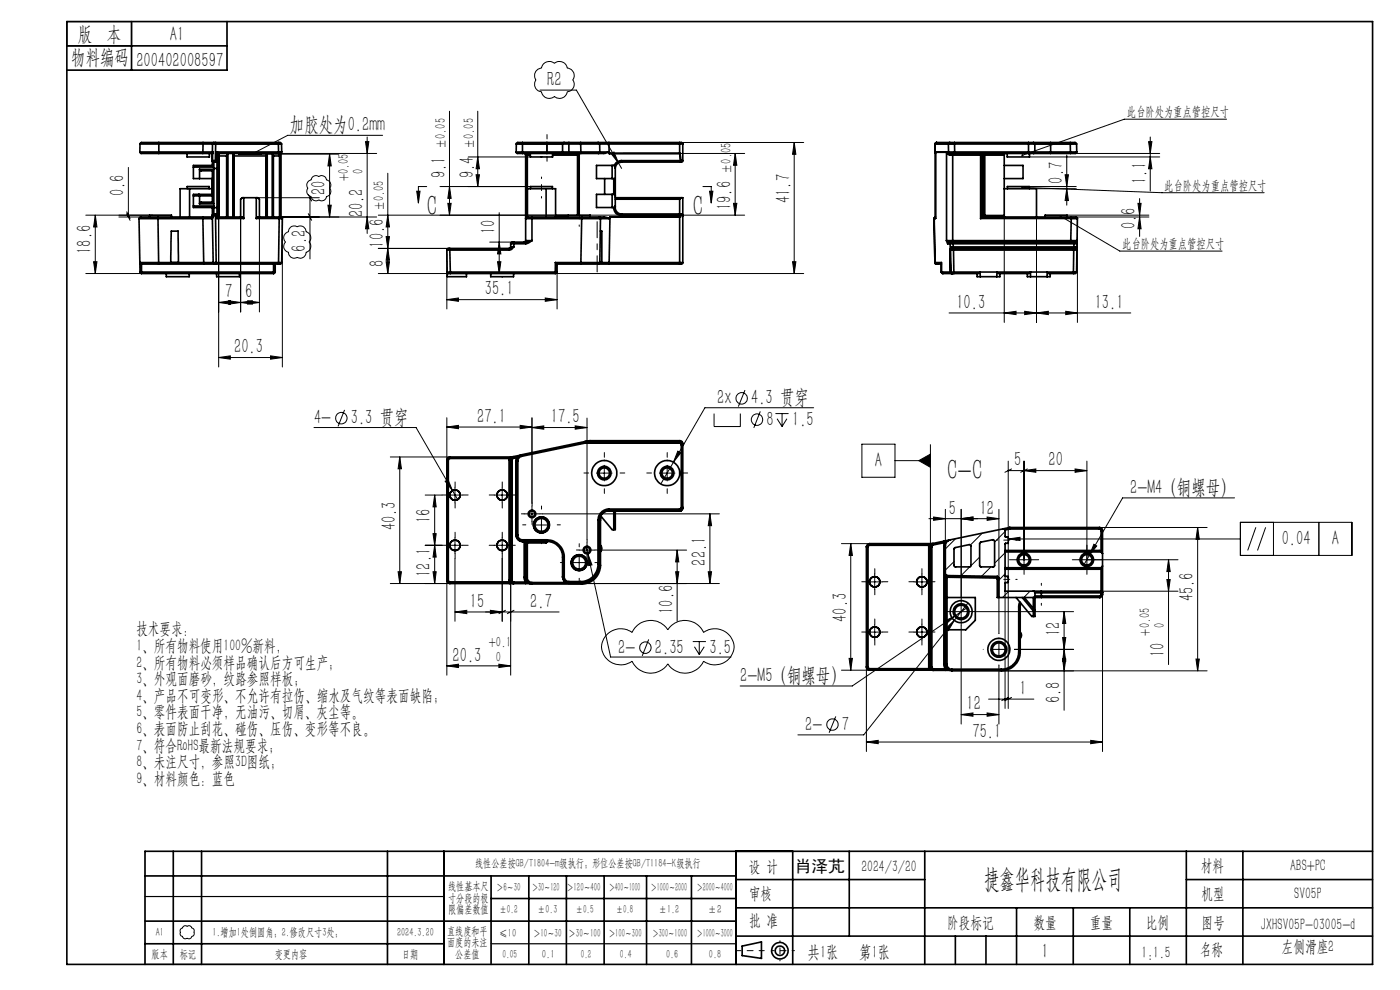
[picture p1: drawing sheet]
<svg xmlns="http://www.w3.org/2000/svg" width="297mm" height="210mm" viewBox="0 0 297 210" stroke-linecap="round" stroke-linejoin="round" font-family="sans-serif">
<g fill="none" stroke="#000" stroke-width=".21">
<path d="M114 14.8l.5-.3a.46 .46 0 0 0 .5-.6 1.71 1.71 0 0 1 2.6-.5 1.66 1.66 0 0 1 2.7 1.1 1.56 1.56 0 0 1 1.2 2.5 1.56 1.56 0 0 1-1.2 2.5 1.65 1.65 0 0 1-2.7 1 1.66 1.66 0 0 1-2.7-1 1.59 1.59 0 0 1-1.2-2.5 1.62 1.62 0 0 1 .3-2.2zM114.5 19.1h7.8l9.6 16.6M27.2 35.5v10.5M55.4 32.7h16.5M59.1 32.6h20.8M66.3 37.5h.1a.95 .95 0 0 1 1.2 0 1.02 1.02 0 0 1 1.7 .7 1.06 1.06 0 0 1 .7 1.7v.2a1.05 1.05 0 0 1-.7 1.6 1 1 0 0 1-1.7 .7 1.02 1.02 0 0 1-1.6-.7 1.08 1.08 0 0 1-.7-1.8 1.05 1.05 0 0 1 .7-1.7zM69.9 32.7l.4 2.5h-.7zM69.9 32.7v13.3M77.5 30h.7l-.3 2.6zM77.9 29.1v20.4M81.2 28.7h-20.2l-7.4 3.9M82.3 36.8v21.2"/>
<path d="M90.5 39.6h-1.7v3.5M93.3 39.6h23.9M95.4 23.6v22M95.4 39.6l.3 2.5h-.7zM99.3 33.3h13.2M101 37.1h.7l-.3 2.5zM101.4 23.6v16M101.4 33.3l.3 2.5h-.7zM129.6 32.6l.6-.4 1 2.4zM132.2 32.6h25.8M144.2 30.2h26.3M149.1 39.6h1.8v3.5"/>
<path d="M156 32.6l.3 2.5h-.7zM156 32.6v13M168.5 30.2l.3 2.5h-.7zM168.5 30.2v27.8M216.9 39.7l29.6 1.2h21.7M218.2 32.6h27.8M218.4 39.6h9.9M218.4 33.3h27.6M226 37.1h.7l-.4 2.5zM226.3 32.9v10.6M243.7 30h.7l-.4 2.6zM244 33.3l.4 2.5h-.7z"/>
<path d="M244 29.1v11.4M260.2 25.3h-21.7l-21.6 7.6M18.2 58h11.8M19.9 55.5h.7l-.4 2.5zM20.2 45.6l.4 2.5h-.7zM20.2 45.6v12.4M25.2 46h4.6M26.9 45.3l.7 1.4M26.9 44.9l.7 1.4M32.4 45.6h-14.2M46.4 45.7v32.1M51 46v20.2"/>
<path d="M54.7 41.9h13M55 46v20.2M59.6 46h20.3M59.9 46.4v31.4M61.7 48.2a1.24 1.24 0 0 1 1.4-.1 1.19 1.19 0 0 1 1.8 1.1 1.28 1.28 0 0 1 .6 2.2 1.27 1.27 0 0 1-.6 2.1 1.22 1.22 0 0 1-1.8 1.1 1.24 1.24 0 0 1-1.9-1.1 1.26 1.26 0 0 1-.6-2.1 1.3 1.3 0 0 1 .6-2.2l.1-.7zM65.4 45.3l.7 1.4M65.4 41.2l.7 1.4M65.8 41.9v13M69.6 43.5h.7l-.4 2.5zM77.9 46l.3 2.5h-.7zM80.3 58h15.2M80.3 52.7h15.1"/>
<path d="M81.9 55.5h.7l-.3 2.5zM81.9 50.2h.7l-.3 2.5zM82.3 52.7l.3 2.5h-.7zM82.3 45.6l.3 2.5h-.7zM88.4 40.6h.7l-.3 2.5zM94.8 53v12.5M95 43.1h.7l-.3 2.5zM103.9 51.4h5.1M105.6 55.5h.7l-.4 2.5zM105.9 45.1v12.9M105.9 51.4l.4 2.5h-.7zM117.8 58h52.7"/>
<path d="M118.2 56v9.5M120.5 45.6h-40.2M125.2 45.6h32.8M150.5 40.6h.7l-.3 2.5zM155.6 43.1h.7l-.3 2.5zM168.1 55.5h.7l-.3 2.5zM213 46v22.4M219.9 40h8.4M219.9 46v22.4M225 45.9l12.6 7.4h21.7M226.3 40l.4 2.5h-.7zM226.4 45.6h17.3"/>
<path d="M227.3 46h16.4M228.6 46.4v22M241.4 43.1h.7l-.3 2.5zM241.8 42.1v8.1M241.8 46l.3 2.5h-.7zM46.4 75.8l2.5-.3v.7zM46.4 64.2l2.5-.4v.7zM46.4 64.2h8.6M46.4 75.8h13.5M48.5 63.8l2.5 .4-2.5 .3zM51 64.2l2.6-.4v.7zM52.5 63.8l2.5 .4-2.5 .3z"/>
<path d="M57.4 75.5l2.5 .3-2.5 .4zM94.8 63.6l2.5-.4v.7zM94.8 63.6h23.4M115.7 63.2l2.5 .4-2.5 .3zM201.3 66.4h38.6M213 66.4l2.5-.4v.7zM217.4 66l2.5 .4-2.5 .3zM219.9 66.4l2.5-.4v.7zM226.1 66l2.5 .4-2.5 .3zM66.6 90.7h21.7l8.8 15.3M73.1 87l-1.4 3.4M82.8 96.9h12.6"/>
<path d="M84.8 96.9v26.9M84.8 96.9l.4 2.5h-.7zM94.8 90.6l2.5-.4v.7zM94.8 88.6v9M94.8 90.6h18.1M110.3 90.2l2.6 .4-2.6 .3zM112.9 88.6v18.1M112.9 90.7l2.5-.4v.7zM112.9 90.7h11.6M122 90.3l2.5 .4-2.5 .3zM124.5 88.7v25.7M128.2 98.7v3.3"/>
<path d="M141.5 98.7v3.3M142.9 98l-2.7 4.6M143.8 95.7l.6 .4-1.5 1.9zM151.5 87.7v2.8h5.6v-2.8M158 82.8l-1.4 3.4M161.3 87.3l-1.4 3.5M164.5 87.7h2.8M164.9 88.8l1 1.7M165.9 87.7v2.8M166.9 88.8l-1 1.7M172.6 86.5h-23.1l-6.6 11.5M182.8 94.2h7.1v7h-7.1z"/>
<path d="M189.9 97.7h7.5M194.9 97.7l2.5-1.4v2.8zM197.4 94.3v21.6M213.9 97.8v16.2M213.9 99.8h16.7M214.6 99.5l-1.4 .7M217.2 99.8l2.5-.3v.7zM217.2 97.8v22.6M217.9 99.5l-1.4 .7M228.1 99.5l2.5 .3-2.5 .4zM230.6 97.8v22.6M90.2 105h3.6"/>
<path d="M90.2 115.7h3.6M91.9 113.2h.6l-.3 2.5zM92.2 105v18.8M92.2 105l.3 2.5h-.6zM92.2 115.7l.3 2.5h-.6zM94.4 102.1l.6-.4 1 2.4zM94.9 105h3.3M94.9 115.7h3.3M96.5 103.4v3.3M96.5 114v3.4M96.5 118.5v13.3M104.8 105h3.4"/>
<path d="M104.8 115.7h3.4M106.5 103.4v3.3M106.5 114v3.4M106.5 118.5v13.3M111.2 109h3.3M112.9 107.3v3.4M113.2 111.4h3.3M114.9 109.7v3.3M115.1 109h37.5M121.2 119.3h3.3M122.9 117.7v3.3M122.9 116.7h3.3"/>
<path d="M124.4 115.9l.3 1.6M124.5 115v3.3M124.7 117.5l.9 2.3-.7 .2zM124.7 117.5l4.8 21.9h25.6M126.5 100.4h3.4M126.8 116.7h18.9M139.9 100.4h3.3M143.7 116.7l.3 2.5h-.7zM143.7 116.7v15.1M150.6 109l.4 2.5h-.8zM150.6 109v14.8M178.5 115.3h6"/>
<path d="M180.5 115.3l.3 2.5h-.7zM180.5 115.3v26.9M197.1 110h14.8M198 109.7l2.6 .3-2.6 .4zM200.6 108v7.8M202.4 119.1l-1.8 1.8M202.7 114.3l-2.1 2.1M203.9 110l2.5-.3v.7zM203.9 108v18.7M207.8 118.2l-1.8 1.8M208.4 113.1l-2.5 2.5M209.4 109.7l2.5 .3-2.5 .4z"/>
<path d="M211.9 108v26.4M213.2 112.7l-2.2 2.3M213.2 117.3l-2.2 2.2M213.9 114.3l2.5-.3v.6zM213.9 114.3h49.2M213.9 115.1v35.2M215.5 118.7h3.4M231.1 117.8l-1.1 1.9M232.1 115.5l.6 .3-1.6 2zM233.2 111.9h22.9M247.9 118.7v22.3M247.9 118.7l.3 2.5h-.7z"/>
<path d="M249.9 118.7h-21M254.1 111.9l.3 2.5h-.7zM254.1 111.9v30.4M261.9 105.6h-23.7l-7.1 12.2M263.1 110.8h23.7v7h-23.7zM266.4 111.9l-1.7 4.9M268.5 111.9l-1.7 4.9M270.2 110.8v7M279.8 110.8v7M82.8 123.8h12.6M84.5 121.3h.7l-.4 2.5zM91.9 121.3h.6l-.3 2.5z"/>
<path d="M94.8 123.1v20.1M96.5 129.8l2.5-.3v.7zM96.5 129.8h22.1M104 129.5l2.5 .3-2.5 .4zM107.2 129.5l-1.4 .7M108.1 123.8h44.5M108.3 123.1v20.1M109 129.5l-1.4 .7M129 134.4a4.1 4.1 0 0 1 5.1-.2 4.3 4.3 0 0 1 7.6-.6 4.3 4.3 0 0 1 7.6 .6 4 4 0 0 1 4.5-.2 4 4 0 0 1 1.8 4.1 4.1 4.1 0 0 1-6.3 2.2 4.3 4.3 0 0 1-7.6 .5 4.3 4.3 0 0 1-7.6-.5 4 4 0 0 1-4.5 .1 4 4 0 0 1-1.9-4.1l.4-.8zM137.6 135.6l-1.4 3.5M143.3 121.3h.7l-.3 2.5zM147 136.1h2.8"/>
<path d="M147.3 137.2l1 1.6M148.3 136.1v2.7M149.4 137.2l-1.1 1.6M150.2 121.3h.8l-.4 2.5zM180.1 139.7h.7l-.3 2.5zM183.9 134.1h3.3M183.9 123.4h3.3M185.6 121.7v3.4M185.6 132.4v3.3M193.9 134.1h3.3M193.9 123.4h3.3M195.6 121.7v3.4"/>
<path d="M195.6 132.4v3.3M200.2 131.8l2.3-1.1-1.8 1.7zM200.6 133.3l1.9-1.7-1.3 2.2zM202.2 129.7h3.4M203.9 128.1v3.3M203.9 132.8v20.8M205.3 128.8l-24.5 16.7h-23.8M205.4 127.9l-22.2 28h-13.9M205.7 120.3l-1.9 1.9M206.9 129.7h20.9M210.2 120.3l-2 1.9M210.2 137.8h3.4"/>
<path d="M211.9 136.1v3.3M213.2 121.7l-1.3 1.4M213.2 122.1v28.2M214 125.4l-1.3 1.3M215.2 137.8h12.6M218.5 125.4l-1.3 1.3M225.4 139.8h.7l-.4 2.5zM225.4 135.2h.7l-.4 2.6zM225.7 129.7v21M225.7 137.8l.4 2.5h-.7zM225.7 129.7l.4 2.5h-.7zM233.6 125.4h16.3"/>
<path d="M233.9 120.1v39.3M247.5 122.9h.7l-.3 2.5zM253.7 139.8h.7l-.3 2.5zM94.8 141.2l2.5-.3v.7zM94.8 141.2h13.5M105.8 140.9l2.5 .3-2.5 .4zM177.3 152l-1.4 3.4M178.5 142.2h6M183.8 157.4l2.5-.4v.8zM183.8 141.5v17.9M183.8 157.4h50.1M203.9 151.6l2.5-.4v.7z"/>
<path d="M203.9 151.6h8M209.4 151.2l2.5 .4-2.5 .3zM209.7 148.3h9.6M211.9 141.1v12.5M212.4 142.3h43.7M213.9 147.9l-1.4 .7M214.6 147.9l-1.4 .7M231.4 157l2.5 .4-2.5 .4zM38.3 197.1l.4-.2a.56 .56 0 0 1 .4-.5 .56 .56 0 0 1 .6 .1 .69 .69 0 0 1 1.1 .4 .7 .7 0 0 1 .4 .9v.1a.75 .75 0 0 1-.6 .8 .69 .69 0 0 1-1 .4 .74 .74 0 0 1-1-.5 .7 .7 0 0 1-.4-.9z"/>
<circle cx="72.4" cy="88.7" r="1.21"/>
<circle cx="157.3" cy="84.5" r="1.2"/>
<circle cx="160.6" cy="89" r="1.21"/>
<circle cx="136.9" cy="137.4" r="1.21"/>
<circle cx="176.6" cy="153.7" r="1.21"/>
</g>
<g fill="none" stroke="#000" stroke-width=".35">
<path d="M14.2 4.6h277v200h-277zM14.2 9.7h34M27.9 4.6v10.3M48.2 4.6v10.3h-34M29.7 32.2v.1a1.33 1.33 0 0 0 1.4 .3h2.6M29.7 32.2h4M29.7 30.5h4M29.7 30.5v1.7M33.7 32.2v.4M33.7 30.2v.3M33.7 30.2h-2.6a1.35 1.35 0 0 0-1.4 .2v.1M33.7 32.6h9.3"/>
<path d="M33.7 32.2h9.3M33.7 30.5h9.4M33.7 30.2h9.4M33.7 30.5v1.7M39.7 32.6v.7h4.7v-.7M41 35.4v2.5h4M41 35.4h4.2M42.3 35.9l.3 .3h2.4M42.3 35.9v2M42.3 35.9h3.1M43 32.2h2M43 32.6h2"/>
<path d="M43 32.2v.4M43.1 30.5h2M43.1 30.2v.3M43.1 30.2h2.3M43.1 30.5l-.1 1.7M45 32.6l.1 1.5M45 34.1l.4 .3M45 34.1h.1M45 32.6v1.5M45 32.6h.1M45 35.1l.2 .3M45 34.1v1"/>
<path d="M45 35.1h-4v.3M45 32.2h.1M45 32.2v.4M45 36.2v6.7M45.1 34.1l.1 .3h.2M45.1 34.1h.6M45.1 30.5l.7 .1M45.1 30.5l-.1 2.1M45.2 35.4l.2 .3M45.4 34.4h.3M45.4 34.4v1.3M45.4 35.9l-.4 .3"/>
<path d="M45.4 35.7h.6M45.4 35.9v7.3M45.4 30.2h.4M45.4 30.2l-.3 .3M45.7 34.1v.3M45.7 34.1h.3M45.7 34.4h.3M45.8 30.2v.4M45.8 30.2h13.3M45.8 30.6h13.3M45.8 30.6l-.1 3.5M46 32.2l.4 .4"/>
<path d="M46 34.1v.3M46 34.1h.4M46 34.4v1.3M46 35.7h.4M46 32.2h13.1M46 32.2v1.9M46 35.7v8.4M46.4 34.1l-.1 .2-.3 .1M46.4 34.1v1.6M46.4 32.8l.1 .3M46.4 32.6h12.7M46.4 32.6v1.5"/>
<path d="M46.4 35.7v8.4M46.5 33.1h1.6M46.5 33.1v12.9M48.1 33.1v12.9M48.2 32.7l-.1 .4M48.2 32.6v13.4M48.3 32.6v13.4M49.4 32.6v13.4M49.5 32.7l.2 .4M49.5 32.6v13.4M49.7 33.1h6.7M49.7 33.1v12.9"/>
<path d="M50.7 32.6v.1h1.8M52.5 32.7h1.1M55.4 32.6v.1h-1.8M56.4 33.1v12.9M56.6 32.7l-.2 .4M56.6 32.6v13.4M56.7 32.6v13.4M57.7 32.6v13.4M57.9 32.7l.1 .4M57.9 32.6v13.4M58 33.1v12.9M59.1 30.2v.4"/>
<path d="M59.1 30.2h.3l.3 .3M59.1 30.6v1.6M59.1 32.2h.7M59.1 32.2v.4M59.2 32.6v.5h-1.2M59.3 32.6v13.4M59.6 32.5v13.5M59.7 30.5l-.6 .1M59.7 30.5l.1 1.7M59.8 32.2l-.3 .4h-.4M109.5 32.2a.76 .76 0 0 0 1 .4h.3M109.5 32.2h1.3"/>
<path d="M109.5 30.5l1.3 .1M109.5 30.5v1.7M110.8 30.2v.4M110.8 32.2v.4M110.8 30.2h-1l-.3 .3M110.8 32.6h5.2M110.8 32.2h5.2M110.8 30.2h5.2M110.8 30.6h5.2M110.8 30.6v1.6M111.2 32.6l.3 .1v.2M111.5 32.9h.4"/>
<path d="M111.5 32.9v18.1M111.9 32.6v.3M111.9 32.9v13.1M111.9 32.9h.6M112.5 32.6v.7h4.7v-.7M116 32.2v.4M116 32.2h3.3M116 32.6h3.7M116 30.6h3.3M116 30.2v.4M116 30.2h3.7M116 30.6v1.6"/>
<path d="M117.2 32.9h5.3M119.3 32.2l.2 .3 .2 .1M119.3 32.2h1.4M119.3 30.6v1.6M119.7 32.6h1M119.7 30.2l-.4 .4M119.7 30.2h1M120.7 32.2v.4M120.7 30.5l-1.4 .1M120.7 30.2v.3M120.7 32.6h2.5M120.7 32.2h2.5"/>
<path d="M120.7 30.5h2.5M120.7 30.5v1.7M120.7 30.2h2.5M122.5 32.9v-.3l.4 .3M122.5 32.9h.4M122.5 32.9v12.7M122.9 32.9v12.7M123.2 30.5h4M123.2 30.2v.3M123.2 30.2h3.7M123.2 30.5v1.7M123.2 32.2v.4"/>
<path d="M123.2 32.6h3.7M123.2 32.2h4M126.9 30.2l.3 .3M126.9 30.2h2.3M127.2 30.5h2M127.2 30.5v1.7M127.2 32.2l-.3 .4M127.2 32.2h1.9M128.3 37.9v3.3M129.1 32.2l.1 .4M129.1 32.2l-.9 .4h-1.3M129.1 32.2h.1"/>
<path d="M129.2 30.2v.3M129.2 30.5h15M129.2 30.2h15M129.2 30.5v2.1M129.2 32.6h.1M129.2 32.6h15M129.9 35.1v2.8M130.2 37.9v3.3M130.5 37.9h-4v-2.8h3.7l.3 .3v8.7M131.9 34.1a1.61 1.61 0 0 0-1.6 1M131.9 34.1v.3M131.9 34.4a1.33 1.33 0 0 0-1.4 1.3"/>
<path d="M131.9 34.1h12.4M131.9 34.4h12.4M144.2 32.6l.1 1.5M144.2 32.6h.1M144.2 32.6l.3 1.5M144.2 30.5l.7 .1M144.2 30.2h.4l.3 .4M144.2 30.2v.3M144.2 30.5v2.1M144.3 34.1v.3M144.3 34.1h.2M144.5 34.1l-.2 .3"/>
<path d="M144.5 34.1h.4M144.9 34.1l-.1 .2-.5 .1M144.9 30.6v3.5M198.4 32.2h.1M198.4 32.2v.1M198.4 30.5v.1M198.4 32.2v.3zM198.4 30.6h2.8M198.4 30.6v1.6M198.4 30.5l-.1 1.7M198.4 32.3h.1M198.5 32.3v14"/>
<path d="M198.5 32.3h2.3M198.7 30.2l-.3 .4M200.8 32.3l.6 .3M200.8 32.3l.2 .4 .5 .2M200.8 32.3v18.7M201.2 30.6v1.6M201.2 32.2l.1 .3 .2 .1M201.2 32.2h1.3M201.2 32.2l-2.8 .1M201.4 32.6l.1 .3M201.4 32.6h.1M201.5 30.2l-.3 .2v.2"/>
<path d="M201.5 30.2h1M201.5 30.2h-2.9l-.2 .3M201.5 32.6h1M201.5 32.9h.6M202.1 32.6v.3M202.1 32.9h5.9M202.1 32.9v18.1M202.5 30.5l-1.3 .1M202.5 30.2v.3M202.5 30.5h15.7M202.5 30.2h15.7M202.5 30.5v1.7"/>
<path d="M202.5 32.2v.4M202.5 32.6h15.7M202.5 32.2h15.7M208 32.6v.3M208 32.9h.4M208 32.9v13.4M208.4 32.9h.2M208.4 32.9v12.8M208.6 32.9l.2-.3 .1 .3M208.6 32.9h.3M208.6 32.9v12.8M208.7 32.6l-.3 .1v.2"/>
<path d="M208.9 32.9h4.1M208.9 32.9v12.8M213 32.6v.3M213 32.6h.1M213 35.1h4v2.8h-4M213 32.9v13.1M213.7 32.6v.7h4.7v-.7M218.2 32.2v.4M218.2 32.6h1M218.2 32.2h1.3M218.2 30.5l1.3 .1M218.2 30.2v.3"/>
<path d="M218.2 30.2h1M218.2 30.5v1.7M219.2 30.2l.3 .2v.2M219.2 32.6h3.7M219.2 30.2h3.7M219.5 32.2l-.3 .4M219.5 32.2h3.4M219.5 30.6h3.4M219.5 30.6v1.6M222.9 32.2v.4M222.9 30.2v.4M222.9 32.6h4.2"/>
<path d="M222.9 32.2h4.2M222.9 30.2h4.1M222.9 30.6h4.1M222.9 30.6v1.6M227 30.2v.4M227 30.2a1.16 1.16 0 0 1 1.4 .3M227 30.6l.1 1.6M227.1 32.2v.4M227.1 32.2h1.3M228.4 30.5l-1.4 .1M228.4 30.5v1.7M228.4 32.2a.93 .93 0 0 1-1.2 .4h-.1"/>
<path d="M29.5 46.4h4M29.5 46.4l.2 11.3M29.7 57.7h.3M29.7 57.7l.3 .3M30 57.7v.3M30 57.7h28M30 58h28M30 56v1.7M31.7 46v-.4h4.7v.4M33.5 46v.4M33.5 46h-2.4a1.79 1.79 0 0 0-1.6 .2v.2M33.5 46.4h9.5"/>
<path d="M33.5 46h9.5M33.5 46.4l.2 9.3M33.7 55.7h-4a.76 .76 0 0 0 1 .3h3M33.7 55.7v.3M33.7 55.7h9.5M33.7 56h9.5M35.3 58v.7h4.8v-.7M36.3 49h1.5l.1 6.7h-1.7zM39.7 40v-.4h4.7v.4M40.2 40v6M41 43.7v.3h4M41 41.5h4"/>
<path d="M41 41.5v2.2M41 43.7h4.4M42.2 41.2l.1 .2v1.8M42.3 43.2h3.1M43 46.4h2M43 46h2M43 46v.4M43 46.4l.2 9.3M43.2 55.7h2M43.2 55.7v.3M43.2 56h2.3M45 45.7h.7"/>
<path d="M45 45.7v.3M45 45.7h.1M45 46h.1M45 44.1h.4M45 44.1v1.6M45 42.9h-2.3l-.4 .3M45 42.9l.4 .3M45 41.2h-4v.3M45 46v.4M45 40h-6.8v6M45 46l.2 9.7M45 44v.1"/>
<path d="M45.2 55.7h.7M45.2 55.7l.1 .2 .2 .1M45.4 45.4h.3M45.4 45.4l-.3 .1-.1 .2M45.4 44.1v1.3M45.4 43.7l-.4 .3M45.4 44.1h.6M45.4 43.7v.4M45.5 56h.4M45.7 45.4v.3M45.7 45.7h.3M45.7 45.4h.3"/>
<path d="M45.7 45.7l.2 10M45.9 55.7v.3M45.9 55.7h13.2M45.9 56h13.2M45.9 58l.1 .7h4.8v-.7M46 45.7h.4M46 45.4v.3M46 45.4l.4 .3M46 44.1v1.3M46 44.1h.4M46 46.3h5.7M46 45.7v.6"/>
<path d="M46.4 46h5l.3 .3M46.4 46l-.4 .3M46.4 44.1v1.6M46.4 45.7v.3M51 46v-3.7l.4-.4h3.3l.3 .4v3.7M51.7 41.9v4.4M54.4 46.3h4.8M54.4 41.9v4.4M58 57.7v.3M58 57.7h.4M58 56v1.7M58.4 57.7l-.4 .3"/>
<path d="M58.4 56v1.7M59.1 55.7h.7M59.1 55.7v.3M59.2 46.3l.7 .1M59.2 46v.3M59.2 46l.5 .1 .2 .3M59.2 46h-4.6l-.2 .3M59.2 46.3l-.1 9.4M59.8 55.7l-.3 .3h-.4M59.9 46.4l-.1 9.3M94.8 53h.6M94.8 53l.1 4.7"/>
<path d="M94.9 57.7h.6M94.9 57.7l.1 .3h.5M94.9 57.7v1h4.1v-.7M95.4 52.7v.3M95.4 52.7h-.4l-.2 .3M95.4 53l.1 4.7M95.4 53h12.7M95.4 52.7h12.7M95.5 57.7v.3M95.5 57.7h22.3M95.5 58h22.3M104.1 58v.7h4.8l.1-.7"/>
<path d="M108.1 52.7v.3M108.3 52.4l-.3 .3M108.3 51.7h.7M108.3 51.7v.7M109 52.3l-.5 .6-.4 .1M109 52.3l-.9 .4M109 52.3l-.7 .1M109 51.4v.3M109 51.4h-.4l-.3 .3M109 51.7v.6M109 51.7h2.5M109 51.4h2.5"/>
<path d="M111.5 51.4v.3M111.5 46.3l1.4 .1M111.5 51h1.4M111.5 51l-.3 .4M111.9 46h1M111.9 46l-.4 .3M111.9 46l-.1-.3-.3 .6M111.9 40h6v6M112.5 40v-.4h4.7v.4M112.9 51l-1.4 .4M112.9 51l-.8 .5-.6 .2M112.9 46v.4"/>
<path d="M112.9 46.4v4.6M112.9 46.4h10.5M112.9 46h10.5M115.9 40v6M117.8 57.7h.3M117.8 57.7v.3M117.8 55.7l.4 .3M117.8 55.7h5.4M117.8 55.7v2M117.9 45.7h2.6M118.1 57.7l-.1 .3h-.2M118.2 56h5"/>
<path d="M118.2 56l-.1 1.7M120.5 46v-.4h4.7v.4M123.2 55.7h4M123.2 55.7v.3M123.2 56h3.7M123.4 46v.4M123.4 46h3.7M123.4 46.4h4M123.4 46.4l-.2 9.3M126.9 56h2.3M127.1 46l.3 .2v.2M127.1 46l1.3 .1 .8 .2"/>
<path d="M127.2 55.7l-.1 .2-.2 .1M127.2 55.7h2M127.4 49h.3v6.7h-.5M127.4 46.4h1.9M127.4 46.4l-.2 9.3M129.2 55.7v.3M129.2 55.7h15M129.2 56h15M129.2 46.3l.1 .1M129.4 46l-.1 .4M129.4 46l-.2 .3M129.4 46h.1"/>
<path d="M129.4 46h14.8M129.4 46l-.2 9.7M129.9 41.2v2.8M130.2 41.2l.3 .3M130.2 44.1a1.62 1.62 0 0 0 1.7 1.6M130.2 44.1h.3M130.2 41.2h-3.7v2.8h3.7M130.2 44v.1M130.5 43.7l-.3 .3M130.5 44.1a1.33 1.33 0 0 0 1.4 1.3M130.5 41.9h14.4v13.8M130.5 42.3h13.7"/>
<path d="M131.9 45.4v.3M131.9 45.7h12.4M131.9 45.4h12.4M144.2 46h.1M144.2 55.7h.7M144.2 55.7v.3M144.2 42.3v3.1M144.2 46v9.7M144.3 45.7l-.1 .3M144.3 45.7h.1M144.3 45.4v.3M144.3 45.4a.33 .33 0 0 1 .3 0 .33 .33 0 0 1 .1 .3h-.4"/>
<path d="M144.5 41.9l-.3 .4M144.9 55.7l-.3 .3h-.4M198.2 46.4l.1 9.3M198.2 46.3v.1M198.2 46.3l.2-.3-.2 .4M198.2 46.3l.1 9.4M198.2 46.3h.3M198.3 55.7l.1 .2 .3 .1M198.3 55.7h.1M198.3 55.7h1.4v2M198.4 46.3h.1M198.7 56h.1"/>
<path d="M198.7 56h1M199.7 57.7l.3 .3h1.9M199.7 57.7h.1M199.7 57.7h1.9M200.8 51l.2 .7M200.8 51h1.3M200.8 51l.6 .4M201 51.7h.6M201.4 51.4l-.4 .3M201.4 51.4h.5M201.6 57.7h.1M201.6 51.7h.6"/>
<path d="M201.6 57.7l.3 .3M201.6 51.7v6M201.6 53h.7M201.6 53h.1M201.6 53v4.7M201.6 53l.1 4.7M201.7 57.7h.7M201.7 57.7l.3 .3M201.9 51.4h.3M201.9 51.4l-.3 .1v.2M201.9 58h.1M202 52.7l-.4 .3"/>
<path d="M202 52.7h.3M202 58h.4M202 52.4v.3M202 52.4h.2M202 52.4l-.3 .2-.1 .4M202.1 51v.4M202.1 51h25.1M202.2 52.4v.3M202.2 51.4v.3M202.2 51.7h25.6M202.2 51.4h25.6M202.2 52.4h25.6"/>
<path d="M202.2 51.7v.7M202.3 52.7v.3M202.3 53h25.5M202.3 52.7h25.5M202.3 53l.1 4.7M202.4 57.7v.3M202.4 57.7h25.3M202.4 58h5.3M207.3 58v.7h.7M207.9 57.7l.1 1M208 58.7h3.5M208 46.3h19.3"/>
<path d="M208.4 45.7l-.4 .6M208.4 45.7l.3 .3M208.4 45.7h.1M208.4 45.7h.2M208.6 45.7l.2 .3 .1-.3M208.6 45.7h.3M208.7 46l-.7 .3M208.7 46h.1M208.7 46h18.6M208.9 45.7h4.1M211.5 57.7v1M211.7 58h6.6"/>
<path d="M212.1 58v.7h-.6M213 46h.1M213 40h6.9v6M213.7 40v-.4h4.7v.4M217.9 58v.7h.7M218.6 57.7v1M218.6 58.7h3.5M221.7 46v-.4h4.7v.4M222.1 57.7v1M222.4 58h5.3M222.8 58v.7h-.7M227.2 51v.4"/>
<path d="M227.2 51h1.3M227.3 46v.3M227.3 46.3l1.3 .1M227.3 46h1l.3 .4M227.3 46.3l-.1 4.7M227.7 57.7h.7M227.7 57.7v.3M227.8 52.7v.3M227.8 53h.7M227.8 52.7h.3M227.8 53l-.1 4.7M227.8 52.4v.3"/>
<path d="M227.8 51.4v.3M227.8 51.4h.3M227.8 51.7h.7M227.8 51.7v.7M228.1 52.7l.3 .1 .1 .2M228.1 51.4l.4 .3M228.4 57.7l-.2 .3h-.5M228.5 52.3l-.7 .1M228.5 52.3l-.4 .4M228.5 52.3v.7M228.5 53l-.1 4.7M228.5 51l-.4 .4"/>
<path d="M228.5 51v.7M228.5 51.7v.6M228.6 46.4l-.1 4.6M94.8 97.6h.3M94.8 97.6v25.5M95.1 97.6v25.5M95.4 96.9v.4M95.4 96.9a.61 .61 0 0 0-.6 .7M95.4 97.3l-.3 .3M95.4 96.9h13.3M95.4 97.3h12.6M108 97.5h.3"/>
<path d="M108 97.5v25.6M108 97.3l.3 .1M108 97.3v.2M108.3 97.5h.4M108.3 97.5v25.6M108.7 96.9l-.7 .4M108.7 97.5v25.6M108.7 96.9h.1M108.9 96.9v.3M108.9 96.9l-.4 .2-.2 .4M108.9 97.2l-.2 .3M109.5 97.8h.4"/>
<path d="M109.5 97.8v15.7M109.5 97.8h.1M109.7 97l-.8 .2M109.8 96.9l-.3 .9M109.9 97.8v15.7M110.3 96.6l-1.4 .3M110.6 96.5l.1 .3M110.6 96.5a1.28 1.28 0 0 0-1.1 1.3M110.7 96.8a1.08 1.08 0 0 0-.8 1M124 93.7v.3M124 93.7l-13.4 2.8M124 93.7h.1"/>
<path d="M124 94h.1M124 94l-13.3 2.8M124.1 93.7v.3M124.1 94h20.1M124.1 93.7h20.1M124.3 93.7h.1M124.4 93.7h-.4M124.4 93.7h19.8M125.1 93.5h.1M125.1 93.5v.2M125.1 93.5l-.7 .2M125.2 93.5v.2"/>
<path d="M125.2 93.5h19M144.2 93.7v.3M144.2 94l.3 .4M144.2 93.7a.61 .61 0 0 1 .7 .7M144.2 93.7a.61 .61 0 0 1 .7 .6M144.2 93.5a.61 .61 0 0 1 .7 .6M144.2 93.5v.2M144.2 93.7h.1M144.5 94.4h.4M144.5 94.4v13.3M144.9 94.1v13.7l-.4 .5M144.9 94.1h.1"/>
<path d="M109.5 113.5a1.33 1.33 0 0 0 1.3 1.4M109.5 113.5h.1M109.5 113.5h.4M109.9 113.5a.96 .96 0 0 0 .9 1M110.8 114.5v.4M110.8 114.9h.1M110.8 114.5h5.2M110.8 114.9h5.2M111.2 114.9v7.6M111.5 114.9v7.6M111.9 114.9v7.6M116 114.5a3.7 3.7 0 0 1 3.7 3.7"/>
<path d="M116 114.5v.4M116 114.9a3.3 3.3 0 0 1 3.3 3.3M116.2 114.9l-.3 .3h-4M119.3 118.2h.4M119.3 118.2v4.2M119.7 118.2v4.2M126.9 119.7a3.6 3.6 0 0 1-3.7 3.7M126.9 110.3h.3M126.9 119.7h.3M126.9 110.3v9.4M127.2 119.7a4 4 0 0 1-4 4M127.2 119.9h.2"/>
<path d="M127.2 110.3v9.4M127.2 110.3h.1M127.2 119.7h.1M127.2 110.3h.2M127.4 119.9a4 4 0 0 1-4 4M127.4 115.7h.1a.99 .99 0 0 1-.1 1.3M127.4 110.3v9.6M127.5 109.5l2.4 2.9h.3M127.6 109.6l-.2 .7M129.2 108a2.41 2.41 0 0 0-2.3 2.3M129.2 108v.3M129.2 108.3a1.92 1.92 0 0 0-2 2"/>
<path d="M129.2 108h15M129.2 108.3h15M129.2 108.3v.1M129.2 108.4a1.97 1.97 0 0 0-2 1.9M129.2 108.4h.1M130.2 108.4v4M130.5 108.4v4h-.3M144.2 108v.3M144.2 108.4h.1M144.5 108.3l-.3 .1M144.5 107.7h.3a.55 .55 0 0 1-.6 .6M144.5 107.7v.2l-.3 .1"/>
<path d="M183.8 116h.3M183.8 116v25.5M184.1 116v25.5M184.5 115.3v.4M184.5 115.3l-.5 .2-.2 .5M184.5 115.7l-.4 .3M184.5 115.3h13.2M184.5 115.7h12.6M197 115.9h.4M197 115.9v25.6M197.1 115.7h.3M197.1 115.7l-.1 .2"/>
<path d="M197.4 115.9h.3M197.4 115.9v25.6M197.7 115.3h.1M197.7 115.3l-.6 .4M197.7 115.9v25.6M197.9 115.3l.1 .3M197.9 115.3l-.5 .3v.3M198 115.6l-.3 .3M200.2 115.8h.4M200.2 115.8v25.1M200.3 114.8l.1 .3M200.3 114.8l-2.4 .5"/>
<path d="M200.4 115.1l-.2 .7M200.4 115.1l-2.4 .5M200.6 115.8v25.2M201.6 114.5h-.1a1.33 1.33 0 0 0-.9 1.3M201.6 114.5l-1.2 .6M201.6 114.5l-1.3 .3M202.5 116.2l3.1-.7 .3 .1 .1 4.4-.2 .2-3.2 .1-.2-.2zM207.9 115.1l2.7-.6 .4 .3v5.2l-.1 .2-2.9 .1-.1-.2zM212.8 112.2l.4 .2 .1 1.5 .6 .1v1.2l-.7 .1v6.9l.7 .1v1.2l-.7 .2v1.7h6M212.8 112.2l-11.2 2.3M213.2 117.1h20.4M213.2 116.8h20l.4 .3"/>
<path d="M214.1 111.9h.2M214.1 111.9l.1 .3M214.1 111.9l-1.3 .3M214.2 112.2h.1M214.2 112.2l-1 .2M214.3 111.9v.3M214.3 111.9h18.9M214.3 112.2h18.9M233.2 111.9v.3M233.2 111.9h.2a.61 .61 0 0 1 .5 .7M233.2 112.2l.4 .4M233.6 112.6h.3"/>
<path d="M233.6 117.1l.3 .3M233.6 112.6v4.5M233.9 112.6v13.5M94.8 123.1h.3M94.8 123.1a.66 .66 0 0 0 .6 .7M95.1 123.1l.3 .3M95.4 123.4v.4M95.4 123.8h12.7M95.4 123.4h12.7M108 123.1l.1 .3M108 123.1h.3M108.1 123.4v.4"/>
<path d="M108.1 123.8h.8M108.1 123.4l.7 .3M108.3 123.1h.4M108.3 123.1a.61 .61 0 0 0 .7 .7M108.7 123.1l.3 .4M109 123.5v.3M109 123.8h2.5M109 123.5h2.5M111.2 122.5l.3 1M111.2 122.5h.3M111.5 122.5h.4M111.5 122.5a1.33 1.33 0 0 0 1.4 1.4"/>
<path d="M111.5 123.5v.3M111.5 123.8h.9M111.5 123.5l.7 .2M111.9 122.5a1.02 1.02 0 0 0 1 1.1M112.9 123.6v.3M112.9 123.6h7.2M112.9 123.9h10.5M119.3 122.4h.4M119.3 122.4l.1 .1a1.36 1.36 0 0 0 1.3 1.2M119.3 122.4l.1 .1a1.35 1.35 0 0 0 1.3 1.2M119.3 122.4h.1M119.7 122.4a.96 .96 0 0 0 1 1"/>
<path d="M120.7 123.4v.3M120.7 123.7h.1M120.7 123.7h2.5M120.7 123.4h2.5M123.2 123.4v.3M123.2 123.7h.1M123.4 123.7v.2M200.9 122.1l-.3-.3v.4l.3 .2M200.9 122.1v.3M200.9 122.4h.1M200.9 126.7h6v4.9l-2 2h-4M200.9 122.1l10.7 .2"/>
<path d="M200.9 122.4v18.6M200.9 122.4l10.7 .2M211.6 122.3l.3 .3M211.6 122.3v.3M211.6 122.6h.3M211.6 122.6v4.1h.3M211.9 126.7h7.3M211.9 122.6v4.1M213.2 120.4h20.4M215.5 126.7l3.4 4.1h.3M216.1 128.8h.3M216.1 138.3a3.7 3.7 0 0 1-3.7 3.6"/>
<path d="M216.1 138.3h.3M216.1 128.8v9.5M216.4 127.7l-.3 1.1M216.4 138.3a4 4 0 0 1-4 4M216.4 134.1l.1 .1a.94 .94 0 0 1-.1 1.2M216.4 128.8v9.5M216.6 128l-.2 .8M216.9 126.7l2.3 2.9M217.3 126.7h.1M217.3 126.7l2.3 2.8-.4 .1M219.2 125.4l.4 .4M219.2 125.4h1.7"/>
<path d="M219.2 126.7v2.4M219.2 129.6v1.2M219.6 125.8v5h-.4M219.6 125.8h1.3M219.6 126.7h1.3M220.9 126.4h-1.3l-.2 .3h-.2M220.9 125.4v.4M220.9 126.4v.3M220.9 125.4h12.7M220.9 126.7h12.4M220.9 125.8v.6M220.9 125.8h12.7"/>
<path d="M220.9 126.4h12.4M233.3 126.7h.1M233.3 126.4v.3M233.3 126.4l.1 .3M233.6 125.4l.3 .3-.3 .1M233.6 126.1h.3M233.6 125.4v.4M233.6 126.1l-.3 .3M233.6 120.4l-.4 .3h-20M233.6 120.4v5M233.6 125.8v.3M233.9 126.1a.61 .61 0 0 1-.5 .6"/>
<path d="M233.9 120.1l-.3 .3M183.8 141.5h.3M183.8 141.5a.66 .66 0 0 0 .7 .7M184.1 141.5l.1 .2 .3 .1M184.5 141.8v.4M184.5 142.2h12.6M184.5 141.8h12.6M197 141.5l.1 .3M197 141.5h.4M197.1 141.8v.4M197.1 142.2h.8M197.1 141.8l.7 .4"/>
<path d="M197.4 141.5h.3M197.4 141.5v.1a.6 .6 0 0 0 .6 .6M197.7 141.5l.3 .4M198 141.9v.3M198 142.2h2.6M198 141.9h2.6M200.2 140.9l.4 1M200.2 140.9h.4M200.6 141h.3M200.6 141a1.33 1.33 0 0 0 1.3 1.3M200.6 141.9v.3M200.6 142.2h.8"/>
<path d="M200.6 141.9l.6 .2M200.9 141l.1 .4 .3 .3 .6 .2M201.9 141.9v.4M201.9 142.3h10.5M201.9 141.9h10.5M212.4 141.9v.4M30.8 195.4h125.4M30.8 185.8h125.4M36.8 180.6v24M42.8 180.6v24M82.2 180.6v24M94.2 180.6v24"/>
<path d="M104.2 185.8v18.8M104.2 190.6h52M112.2 185.8v18.8M120.2 185.8v18.8M128.2 185.8v18.8M137.2 185.8v18.8M146.7 185.8v18.8M156.2 180.6v24M156.2 186.6h40M156.2 198.6h135M156.2 192.6h135M168.2 180.6v24"/>
<path d="M180.2 180.6v18M196.2 180.6v24M202.7 198.6v6M209.2 198.6v6M215.7 192.6v12M227.7 192.6v12M239.7 192.6v12M251.7 186.6h39.5M251.7 180.6v24M263.7 180.6v24M291.2 180.6h-260.4v24M30.8 200.2h63.4"/>
<path d="M157.4 200.7l4.1-.9v3.5l-4.1-.6z"/>
<circle cx="96.5" cy="105" r="1.09"/>
<circle cx="96.5" cy="115.7" r="1.1"/>
<circle cx="96.5" cy="115.7" r="1.08"/>
<circle cx="106.5" cy="115.7" r="1.09"/>
<circle cx="106.5" cy="105" r="1.1"/>
<circle cx="106.5" cy="105" r="1.09"/>
<circle cx="106.5" cy="115.7" r="1.1"/>
<circle cx="112.8" cy="109" r=".8"/>
<circle cx="112.9" cy="109" r=".59"/>
<circle cx="114.9" cy="111.3" r="1.71"/>
<circle cx="114.9" cy="111.3" r="1.67"/>
<circle cx="114.9" cy="111.3" r="1.36"/>
<circle cx="122.8" cy="119.4" r="1.68"/>
<circle cx="122.9" cy="119.4" r="1.35"/>
<circle cx="124.5" cy="116.7" r=".8"/>
<circle cx="124.5" cy="116.7" r=".61"/>
<circle cx="128.2" cy="100.3" r="2.67"/>
<circle cx="128.2" cy="100.3" r="1.1"/>
<circle cx="128.2" cy="100.3" r="1.43"/>
<circle cx="141.5" cy="100.3" r="2.67"/>
<circle cx="141.5" cy="100.3" r="1.1"/>
<circle cx="141.5" cy="100.3" r="1.43"/>
<circle cx="217.2" cy="118.8" r="1.11"/>
<circle cx="217.2" cy="118.8" r="1.43"/>
<circle cx="230.6" cy="118.8" r="1.11"/>
<circle cx="230.6" cy="118.8" r="1.43"/>
<circle cx="185.6" cy="134.1" r="1.09"/>
<circle cx="185.6" cy="123.4" r="1.1"/>
<circle cx="195.6" cy="134.1" r="1.09"/>
<circle cx="195.6" cy="123.4" r="1.1"/>
<circle cx="203.9" cy="129.8" r="2.34"/>
<circle cx="203.9" cy="129.8" r="1.36"/>
<circle cx="203.9" cy="129.8" r="1.67"/>
<circle cx="211.9" cy="137.8" r="1.68"/>
<circle cx="211.9" cy="137.8" r="1.36"/>
<circle cx="211.9" cy="137.8" r="2.34"/>
<circle cx="165.5" cy="201.7" r="1.74"/>
<circle cx="165.5" cy="201.7" r="1"/>
</g>
<path d="M220.9 123.7v4.7" fill="none" stroke="#000" stroke-width=".21" stroke-dasharray="15.2 1.3 1.3 1.3" stroke-dashoffset="14.8"/>
<path d="M114.9 37.5v4.5M122.9 43.6v4.4M215.8 114.6h-4.4M211.4 122.9h4.4" fill="none" stroke="#000" stroke-width=".21" stroke-dasharray="15.2 1.3 1.3 1.3" stroke-dashoffset="14.9"/>
<g fill="none" stroke="#000" stroke-width=".21" stroke-dasharray="15.2 1.3 1.3 1.3">
<path d="M128.2 97v-1M141.5 97v-1M94.9 115.7h-1.1M94.9 105h-1.1M96.5 114v-1.1M96.5 117.3v1.1M96.5 103.3v-1.1M96.5 106.7v1.1M98.2 115.7h1.1M98.2 105h1.1M104.9 105h-1.1M104.9 115.7h-1.1"/>
<path d="M106.5 103.3v-1.1M106.5 106.7v1.1M106.5 114v-1.1M106.5 117.3v1.1M108.2 105h1.1M108.2 115.7h1.1M111.2 109h-.6M111.5 111.3h-.6M112.9 107.3v-.6M112.9 110.7v.6M114.5 109h.6M114.9 108v-.7"/>
<path d="M114.9 114.7v.6M118.2 111.3h.7M119.5 119.3h-.6M122.9 116v-.7M122.9 116.7h-.6M124.5 115v-.6M124.5 118.3v.6M124.9 100.3h-1M126.2 119.3h.7M126.2 116.7h.6M128.2 103.7v1M131.5 100.3h1"/>
<path d="M138.2 100.3h-1M141.5 103.7v1M144.9 100.3h1M215.6 118.7h-1.5M217.2 117.1v-1.5M218.9 118.7h1.4M228.9 118.7h-1.4M230.6 117.1v-1.5M232.2 118.7h1.5M122.9 122.7v.6M183.9 134.1h-1.1M183.9 123.4h-1.1"/>
<path d="M185.6 132.4v-1.1M185.6 135.7v1.1M185.6 121.7v-1.1M185.6 125.1v1.1M187.2 134.1h1.1M187.2 123.4h1.1M193.9 123.4h-1.1M193.9 134.1h-1.1M195.6 121.7v-1.1M195.6 125.1v1.1M195.6 132.4v-1.1M195.6 135.7v1.1"/>
<path d="M197.2 123.4h1.1M197.2 134.1h1.1M202.2 129.7h-1.3M203.9 128.1v-1.4M203.9 131.4v1.4M205.6 129.7h1.3M208.6 137.7h.1M211.9 134.4h.1M215.2 137.7h.1M217.2 120.4v1.4M230.6 120.4v1.4M211.9 141.1h.1"/>
</g>
<path d="M116 34.2v-5.7" fill="none" stroke="#000" stroke-width=".21" stroke-dasharray="15.2 1.3 1.3 1.3" stroke-dashoffset="14.3"/>
<path d="M126.7 47v10.7" fill="none" stroke="#000" stroke-width=".21" stroke-dasharray="15.2 1.3 1.3 1.3" stroke-dashoffset="11.8"/>
<path d="M162.1 201.7h-6" fill="none" stroke="#000" stroke-width=".21" stroke-dasharray="15.2 1.3 1.3 1.3" stroke-dashoffset="14.1"/>
<path d="M168.5 201.7h-4.8" fill="none" stroke="#000" stroke-width=".21" stroke-dasharray="15.2 1.3 1.3 1.3" stroke-dashoffset="14.7"/>
<path d="M165.5 199.6v4.2" fill="none" stroke="#000" stroke-width=".21" stroke-dasharray="15.2 1.3 1.3 1.3" stroke-dashoffset="15"/>
<path d="M14.2 4.6h13.7v5.1h-13.7zM30.8 190.2h63.4M30.8 204.6h63.4M104.2 200.2h52" fill="none" stroke="#000" stroke-width=".25"/>
<g fill="#000">
<path d="M82.3 52.7l.3 2.5h-.7zM81.9 55.5h.7l-.3 2.5zM82.3 45.6l.3 2.5h-.7zM81.9 50.2h.7l-.3 2.5zM20.2 45.6l.4 2.5h-.7zM19.9 55.5h.7l-.4 2.5zM69.9 32.7l.4 2.5h-.7zM69.6 43.5h.7l-.4 2.5zM150.6 109l.4 2.5h-.8zM150.2 121.3h.8l-.4 2.5zM143.7 116.7l.3 2.5h-.7zM143.3 121.3h.7l-.3 2.5z"/>
<path d="M105.6 55.5h.7l-.4 2.5zM105.9 51.4l.4 2.5h-.7zM168.1 55.5h.7l-.3 2.5zM168.5 30.2l.3 2.5h-.7zM95 43.1h.7l-.3 2.5zM95.4 39.6l.3 2.5h-.7zM155.6 43.1h.7l-.3 2.5zM156 32.6l.3 2.5h-.7zM101 37.1h.7l-.3 2.5zM101.4 33.3l.3 2.5h-.7zM180.1 139.7h.7l-.3 2.5zM180.5 115.3l.3 2.5h-.7zM225.4 139.8h.7l-.4 2.5zM225.7 137.8l.4 2.5h-.7zM225.4 135.2h.7l-.4 2.6zM225.7 129.7l.4 2.5h-.7zM241.8 46l.3 2.5h-.7zM241.4 43.1h.7l-.3 2.5zM226.3 40l.4 2.5h-.7zM226 37.1h.7l-.4 2.5zM244 33.3l.4 2.5h-.7zM243.7 30h.7l-.4 2.6zM77.9 46l.3 2.5h-.7zM77.5 30h.7l-.3 2.6zM91.9 113.2h.6l-.3 2.5zM92.2 105l.3 2.5h-.6zM84.5 121.3h.7l-.4 2.5zM84.8 96.9l.4 2.5h-.7zM91.9 121.3h.6l-.3 2.5zM92.2 115.7l.3 2.5h-.6z"/>
<path d="M150.5 40.6h.7l-.3 2.5zM88.4 40.6h.7l-.3 2.5z"/>
<path d="M94.8 63.6l2.5-.4v.7zM115.7 63.2l2.5 .4-2.5 .3zM129.6 32.6l1.6 2-1-2.4zM203.9 110l2.5-.3v.7zM209.4 109.7l2.5 .3-2.5 .4zM232.1 115.5l-1 2.3 1.6-2zM200.2 131.8l.5 .6 1.8-1.7zM200.6 133.3l.6 .5 1.3-2.2zM51 64.2l2.6-.4v.7zM52.5 63.8l2.5 .4-2.5 .3zM46.4 75.8l2.5-.3v.7zM57.4 75.5l2.5 .3-2.5 .4zM46.4 64.2l2.5-.4v.7zM48.5 63.8l2.5 .4-2.5 .3zM112.9 90.7l2.5-.4v.7zM122 90.3l2.5 .4-2.5 .3zM94.4 102.1l1.6 2-1-2.4zM124.7 117.5l.2 2.5 .7-.2zM143.8 95.7l-.9 2.3 1.5-1.9z"/>
<path d="M203.9 110l2.5-.3v.7zM198 109.7l2.6 .3-2.6 .4zM231.4 157l2.5 .4-2.5 .4zM183.8 157.4l2.5-.4v.8zM110.3 90.2l2.6 .4-2.6 .3zM94.8 90.6l2.5-.4v.7z"/>
<path d="M213.9 114.3l2.5-.3v.6zM194.9 97.7l2.5 1.4v-2.8zM216.7 32.8v.2l.2-.1-.2 .1a.24 .24 0 0 0 .3 .1 .24 .24 0 0 0 .1-.3 .24 .24 0 0 0-.4 0zM224.8 45.7l.2 .2-.2-.2a.23 .23 0 0 0 .1 .4 .23 .23 0 0 0 .3-.3 .23 .23 0 0 0-.4-.1zM216.7 39.5l-.1 .2h.3h-.3a.24 .24 0 0 0 .3 .3 .24 .24 0 0 0 .2-.3 .24 .24 0 0 0-.4-.2zM53.4 32.5l-.1 .2 .3-.1-.3 .1a.23 .23 0 0 0 .4 .1 .23 .23 0 0 0 0-.3 .23 .23 0 0 0-.3 0z"/>
<path d="M247.5 122.9h.7l-.3 2.5zM247.9 118.7l.3 2.5h-.7z"/>
<path d="M209.4 151.2l2.5 .4-2.5 .3zM203.9 151.6l2.5-.4v.7zM228.1 99.5l2.5 .3-2.5 .4zM217.2 99.8l2.5-.3v.7zM226.1 66l2.5 .4-2.5 .3zM219.9 66.4l2.5-.4v.7zM217.4 66l2.5 .4-2.5 .3zM213 66.4l2.5-.4v.7zM104 129.5l2.5 .3-2.5 .4zM96.5 129.8l2.5-.3v.7zM105.8 140.9l2.5 .3-2.5 .4zM94.8 141.2l2.5-.3v.7z"/>
<path d="M253.7 139.8h.7l-.3 2.5zM254.1 111.9l.3 2.5h-.7z"/>
</g>
<g font-size="6.3">
<text x="90.5" y="45.8">C</text>
<text x="147" y="45.8">C</text>
<text x="201" y="101.8">C-C</text>
</g>
<text font-size="5.6" x="208.8" y="188.3">捷鑫华科技有限公司</text>
<g font-size="4.4">
<text x="16.5" y="8.6">版 本</text>
<text x="36.1" y="8.6">A1</text>
<text x="15.1" y="13.7">物料编码</text>
<text x="28.9" y="14.2">200402008597</text>
<text x="116.1" y="18.2">R2</text>
<text x="61.5" y="27.8">加胶处为0.2mm</text>
<text x="26.4" y="41.6" transform="rotate(-90 26.4 41.6)">0.6</text>
<text x="69.1" y="41.4" transform="rotate(-90 69.1 41.4)">20</text>
<text x="94.5" y="37.8" transform="rotate(-90 94.5 37.8)">9.1</text>
<text x="100.5" y="37.8" transform="rotate(-90 100.5 37.8)">9.4</text>
<text x="225.5" y="39" transform="rotate(-90 225.5 39)">0.7</text>
<text x="243.2" y="39" transform="rotate(-90 243.2 39)">1.1</text>
<text x="77" y="46.1" transform="rotate(-90 77 46.1)">20.2</text>
<text x="155.1" y="44.5" transform="rotate(-90 155.1 44.5)">19.6</text>
<text x="167.6" y="43.1" transform="rotate(-90 167.6 43.1)">41.7</text>
<text x="19.4" y="53.9" transform="rotate(-90 19.4 53.9)">18.6</text>
<text x="64.9" y="53.4" transform="rotate(-90 64.9 53.4)">6.2</text>
<text x="81.4" y="52.5" transform="rotate(-90 81.4 52.5)">10.6</text>
<text x="105.1" y="49.7" transform="rotate(-90 105.1 49.7)">10</text>
<text x="240.9" y="48.6" transform="rotate(-90 240.9 48.6)">0.6</text>
<text x="81.4" y="56.5" transform="rotate(-90 81.4 56.5)">8</text>
<text x="47.8" y="63.3">7</text>
<text x="52" y="63.3">6</text>
<text x="102.9" y="62.7">35.1</text>
<text x="202.9" y="65.5">10.3</text>
<text x="232.2" y="65.5">13.1</text>
<text x="49.7" y="75">20.3</text>
<text x="66.6" y="90">4-</text>
<text x="74.4" y="90">3.3 贯穿</text>
<text x="101.2" y="89.7">27.1</text>
<text x="116.9" y="89.8">17.5</text>
<text x="152.2" y="85.8">2x</text>
<text x="159.4" y="85.8">4.3 贯穿</text>
<text x="162.6" y="90.3">8</text>
<text x="168" y="90.3">1.5</text>
<text x="185.6" y="99">A</text>
<text x="215.2" y="98.9">5</text>
<text x="222.4" y="98.9">20</text>
<text x="239.8" y="104.7">2-M4（铜螺母）</text>
<text x="83.9" y="112.5" transform="rotate(-90 83.9 112.5)">40.3</text>
<text x="91.3" y="110.9" transform="rotate(-90 91.3 110.9)">16</text>
<text x="201.3" y="109.1">5</text>
<text x="207.8" y="109.1">12</text>
<text x="149.7" y="120" transform="rotate(-90 149.7 120)">22.1</text>
<text x="271.9" y="115.6">0.04</text>
<text x="282.5" y="115.6">A</text>
<text x="91.3" y="122.4" transform="rotate(-90 91.3 122.4)">12.1</text>
<text x="99.7" y="128.9">15</text>
<text x="112.5" y="128.9">2.7</text>
<text x="142.8" y="130.2" transform="rotate(-90 142.8 130.2)">10.6</text>
<text x="179.6" y="131.9" transform="rotate(-90 179.6 131.9)">40.3</text>
<text x="253.2" y="127.6" transform="rotate(-90 253.2 127.6)">45.6</text>
<text x="224.9" y="134.9" transform="rotate(-90 224.9 134.9)">12</text>
<text x="96" y="140.3">20.3</text>
<text x="131.1" y="138.7">2-</text>
<text x="138.9" y="138.7">2.35</text>
<text x="150.5" y="138.7">3.5</text>
<text x="247" y="139.4" transform="rotate(-90 247 139.4)">10</text>
<text x="157" y="144.6">2-M5（铜螺母）</text>
<text x="216.3" y="147.4">1</text>
<text x="224.9" y="149.1" transform="rotate(-90 224.9 149.1)">6.8</text>
<text x="170.8" y="155">2-</text>
<text x="178.6" y="155">7</text>
<text x="205.1" y="150.7">12</text>
<text x="206.3" y="156.5">75.1</text>
<text x="221" y="203.2">1</text>
</g>
<g font-size="3.8">
<text x="171.3" y="203.2">共1张</text>
<text x="182.3" y="203.2">第1张</text>
</g>
<g font-size="3.5">
<text x="28.9" y="134.6">技术要求：</text>
<text x="28.9" y="138.1">1、所有物料使用100%新料，</text>
<text x="28.9" y="141.6">2、所有物料必须样品确认后方可生产；</text>
<text x="28.9" y="145.1">3、外观面磨砂，纹路参照样板；</text>
<text x="28.9" y="148.7">4、产品不可变形、不允许有拉伤、缩水及气纹等表面缺陷；</text>
<text x="28.9" y="152.2">5、零件表面干净，无油污、切屑、灰尘等。</text>
<text x="28.9" y="155.7">6、表面防止刮花、碰伤、压伤、变形等不良。</text>
<text x="28.9" y="159.2">7、符合RoHS最新法规要求；</text>
<text x="28.9" y="162.8">8、未注尺寸，参照3D图纸；</text>
<text x="28.9" y="166.3">9、材料颜色：蓝色</text>
<text x="158.9" y="184.9">设 计</text>
<text x="168.6" y="184.9">肖泽芃</text>
<text x="182.7" y="184.9">2024/3/20</text>
<text x="254.7" y="184.7">材料</text>
<text x="273.7" y="184.7">ABS+PC</text>
<text x="158.9" y="190.8">审核</text>
<text x="254.9" y="190.7">机型</text>
<text x="274.6" y="190.8">SV05P</text>
<text x="158.9" y="196.5">批 准</text>
<text x="200.9" y="196.9">阶段标记</text>
<text x="219.3" y="196.9">数量</text>
<text x="231.2" y="196.9">重量</text>
<text x="243.1" y="196.9">比例</text>
<text x="254.9" y="196.9">图号</text>
<text x="267.5" y="197.3">JXHSV05P-03005-d</text>
<text x="242.2" y="203.2">1:1.5</text>
<text x="254.5" y="202.5">名称</text>
<text x="271.9" y="201.8">左侧滑座2</text>
</g>
<g font-size="3.1">
<text x="94.5" y="31.7" transform="rotate(-90 94.5 31.7)">±0.05</text>
<text x="100.5" y="31.7" transform="rotate(-90 100.5 31.7)">±0.05</text>
<text x="73.9" y="38.5" transform="rotate(-90 73.9 38.5)">+0.05</text>
<text x="77" y="36.9" transform="rotate(-90 77 36.9)">0</text>
<text x="155.1" y="36.9" transform="rotate(-90 155.1 36.9)">±0.05</text>
<text x="81.4" y="44.9" transform="rotate(-90 81.4 44.9)">±0.05</text>
<text x="103.7" y="137.2">+0.1</text>
<text x="243.9" y="134.8" transform="rotate(-90 243.9 134.8)">+0.05</text>
<text x="247" y="133.3" transform="rotate(-90 247 133.3)">0</text>
<text x="105.2" y="140.3">0</text>
</g>
<g font-size="2.8">
<text x="239" y="24.7">此台阶处为重点管控尺寸</text>
<text x="247" y="40.3">此台阶处为重点管控尺寸</text>
<text x="238" y="52.7">此台阶处为重点管控尺寸</text>
</g>
<g font-size="2.5">
<text x="100.8" y="184">线性公差按GB/T1804-m级执行；形位公差按GB/T1184-K级执行</text>
<text x="95.1" y="188.8">线性基本尺</text>
<text x="95.1" y="191.3">寸分段的极</text>
<text x="105.3" y="189.1">＞6～30</text>
<text x="112.9" y="189.1">＞30～120</text>
<text x="120.2" y="188.9">＞120～400</text>
<text x="129.2" y="188.9">＞400～1000</text>
<text x="138.1" y="189.1">＞1000～2000</text>
<text x="147.8" y="189.1">＞2000～4000</text>
<text x="95.1" y="193.8">限偏差数值</text>
<text x="105.9" y="193.8">±0.2</text>
<text x="114.1" y="193.8">±0.3</text>
<text x="122.2" y="193.8">±0.5</text>
<text x="130.7" y="193.8">±0.8</text>
<text x="139.8" y="193.8">±1.2</text>
<text x="150.2" y="193.8">±2</text>
<text x="32.2" y="203.2">版本</text>
<text x="33" y="198.6">A1</text>
<text x="38.1" y="203.2">标记</text>
<text x="45.1" y="198.6">1.增加1处倒圆角；2.修改尺寸3处；</text>
<text x="58.3" y="203.2">变更内容</text>
<text x="84.3" y="198.6">2024.3.20</text>
<text x="85.3" y="203.2">日期</text>
<text x="94.8" y="198.3">直线度和平</text>
<text x="94.8" y="200.7">面度的未注</text>
<text x="96.6" y="203.2">公差值</text>
<text x="105.9" y="198.7">≤10</text>
<text x="106.6" y="203.2">0.05</text>
<text x="113.2" y="198.7">＞10～30</text>
<text x="115" y="203.2">0.1</text>
<text x="120.6" y="198.7">＞30～100</text>
<text x="123.2" y="203.2">0.2</text>
<text x="129.1" y="198.7">＞100～300</text>
<text x="131.5" y="203.2">0.4</text>
<text x="138.4" y="198.7">＞300～1000</text>
<text x="141.3" y="203.2">0.6</text>
<text x="147.8" y="198.7">＞1000～3000</text>
<text x="150.4" y="203.2">0.8</text>
</g>
</svg>
